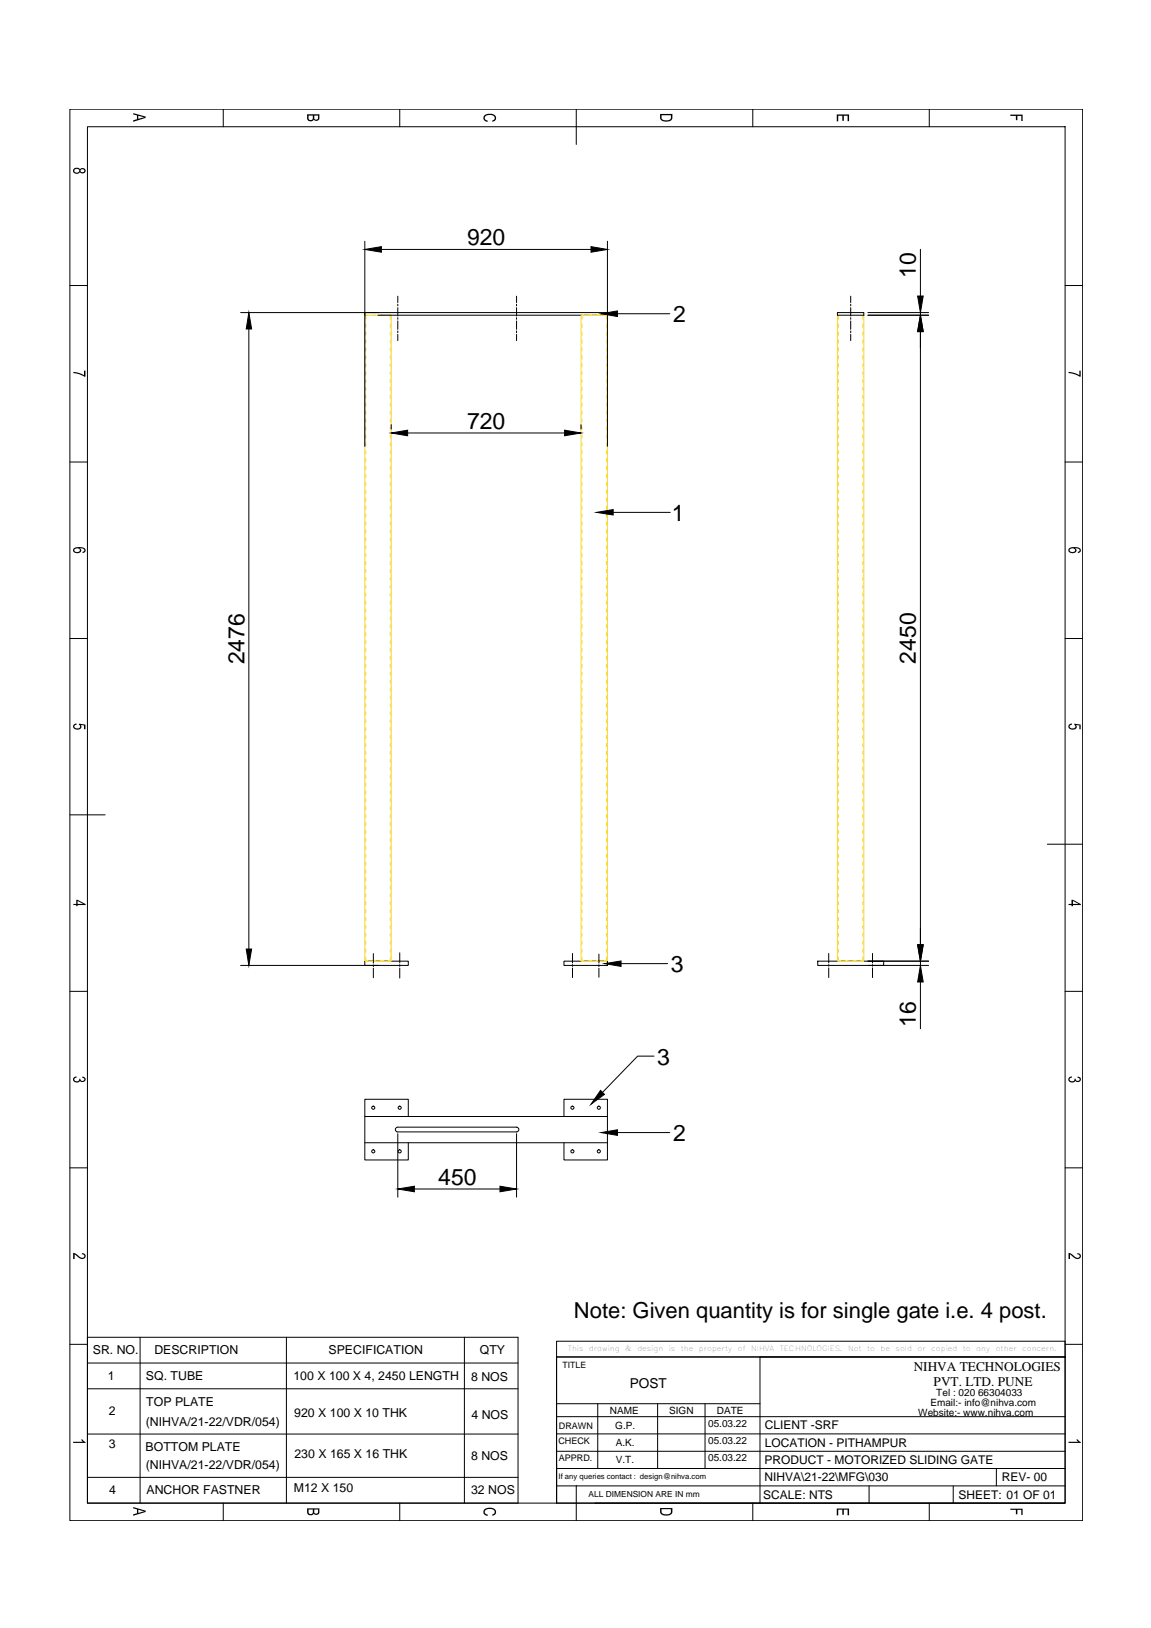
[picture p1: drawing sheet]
<svg xmlns="http://www.w3.org/2000/svg" width="297mm" height="420mm" viewBox="0 0 297 420" stroke-linecap="round" stroke-linejoin="round" font-family="sans-serif">
<!-- layer: 0 -->
<g fill="none" stroke="#000" stroke-width=".26">
<path d="M18 28.2h261.4v364.3h-261.4zM22.6 32.7h252.3v355.2h-252.3zM57.6 28.2v4.5M103.2 28.2v4.5M148.7 28.2v9.1M194.3 28.2v4.5M239.8 28.2v4.5M18 73.7h4.6M94.1 62.3v52.9M98.4 64.4h54.1M102.7 76.4v1.7M102.7 78.5v.4"/>
<path d="M102.7 79.4v2.2M133.3 76.4v1.7M133.3 78.5v.4M133.3 79.4v2.2M156.8 62.3v52.9M219.5 76.4v1.7M219.5 78.5v.4M219.5 79.4v2.2M237.5 64.3v12.1M274.9 73.7h4.5M62.1 80.7h94.7M64.2 84.9v160"/>
<path d="M97.5 81.4h59.3M102.7 82v.4M102.7 82.8v2.2M102.7 85.4v.5M102.7 86.3v1.6M133.3 82v.4M133.3 82.8v2.2M133.3 85.4v.5M133.3 86.3v1.6M159.3 81h13.5M216.1 80.7h6.8v.7h-6.8zM219.5 82v.4"/>
<path d="M219.5 82.8v2.2M219.5 85.4v.5M219.5 86.3v1.6M224 81.4h15.6M224 80.7h15.6M237.5 80.7v.7M237.5 85.6v158.2M18 119.2h4.6M101 109.6v1.1M105.2 111.7h40.5M149.9 109.6v1.1M274.9 119.2h4.5"/>
<path d="M158.2 132.2h14.8M18 164.8h4.6M274.9 164.8h4.5M18 210.3h9.1M270.3 217.9h9.1M18 255.8h4.6M62.1 249.2h35.6M94.1 248.1h11.3v1.1h-11.3zM96.4 246.1v2.5M96.4 249v.5M96.4 249.9v2.4M103.2 245.9v2.6"/>
<path d="M103.2 248.9v.5M103.2 249.8v2.6M145.5 248.1h11.3v1.1h-11.3zM147.7 246.1v2.4M147.7 248.9v.5M147.7 249.8v2.5M154.6 246.2v2.4M154.6 249v.5M154.6 249.9v2.3M156.8 248.1v1.1M160.3 248.7h12M211 248.1h17v1.1h-17z"/>
<path d="M213.9 246.1v2.4M213.9 248.9v.5M213.9 249.8v2.5M224 249.2h15.6M224 248.1h15.6M225.2 246.1v2.4M225.2 248.9v.5M225.2 249.8v2.5M237.5 248.1v1.1M237.5 253.4v12.1M274.9 255.8h4.5M168.8 272.6h-4.3l-9 9.3"/>
<path d="M94.1 288.1h62.7M94.1 294.9h62.7M102.2 291.1l.4-.2h30.7a.61 .61 0 0 1 .6 .6 .61 .61 0 0 1-.6 .6h-30.7l-.5-.3zM102.7 292.6v16.4M105.4 288.1v-4.4h-11.3v15.7h11.3v-4.5M133.3 292.6v16.4M145.5 288.1v-4.4h11.3v15.7h-11.3v-4.5M159.3 292.3h13.5M18 301.4h4.6M106.9 306.9h22.1M274.9 301.4h4.5M18 346.9h4.6"/>
<path d="M22.6 345.1h111.1v42.8h-111.1zM22.6 351.8h111.1M22.6 358.4h111.1M36.2 345.1v42.8M73.9 345.1v42.8M119.8 345.1v42.8M143.6 346.1h131.3v4.1h-131.3zM143.6 350.2h131.3v37.7h-131.3zM143.6 350.2v37.7M274.9 350.2h-78.8v37.7M274.9 346.9h4.5M22.6 370.1h111.1"/>
<path d="M143.6 379h131.3M143.6 374.6h131.3M143.6 370.1h131.3M143.6 365.6h131.3M143.6 362.3h52.5M154.3 362.3v16.7M169.7 362.3v16.7M181.9 362.3v16.7M257.1 379v4.5M22.6 381.3h111.1M57.6 387.9v4.6M103.2 387.9v4.6"/>
<path d="M143.6 383.5h131.3M148.7 383.4v9.1M153.5 387.9h121.4M194.3 387.9v4.6M224.3 383.5v4.4M239.8 387.9v4.6M246 383.5v4.4"/>
<circle cx="96.3" cy="297.1" r=".4"/>
<circle cx="96.3" cy="285.9" r=".4"/>
<circle cx="103.1" cy="297.1" r=".4"/>
<circle cx="103.1" cy="285.9" r=".4"/>
<circle cx="147.7" cy="285.9" r=".4"/>
<circle cx="147.7" cy="297.1" r=".4"/>
<circle cx="154.5" cy="297.1" r=".4"/>
<circle cx="154.5" cy="285.9" r=".4"/>
</g>
<g fill="none" stroke="#f8d731" stroke-width=".26">
<path d="M94.1 81.4h6.9v166.7h-6.9zM94.4 83.6v.9M94.4 85.7v.8M94.4 87.7v.8M94.4 89.8v.8M94.4 91.8v.9M94.4 93.9v.8M94.4 95.9v.8M94.4 97.9v.8M94.4 100v.8M94.9 81.4h-.5v1M96.1 81.4h.8"/>
<path d="M98.2 81.4h.8M100.2 81.4h.5v1M100.7 83.6v.9M100.7 85.7v.8M100.7 87.7v.8M100.7 89.8v.8M100.7 91.8v.9M100.7 93.9v.8M100.7 95.9v.8M100.7 97.9v.8M100.7 100v.8M149.9 81.4h6.9v166.7h-6.9z"/>
<path d="M150.2 83.6v.9M150.2 85.7v.8M150.2 87.7v.8M150.2 89.8v.8M150.2 91.8v.9M150.2 93.9v.8M150.2 95.9v.8M150.2 97.9v.8M150.2 100v.8M150.7 81.4h-.5v1M151.9 81.4h.8M154 81.4h.8"/>
<path d="M156 81.4h.5v1M156.5 83.6v.9M156.5 85.7v.8M156.5 87.7v.8M156.5 89.8v.8M156.5 91.8v.9M156.5 93.9v.8M156.5 95.9v.8M156.5 97.9v.8M156.5 100v.8M216.1 81.4v166.7h6.8v-166.7M216.4 81.4v1"/>
<path d="M216.4 83.6v.9M216.4 85.7v.8M216.4 87.7v.8M216.4 89.8v.8M216.4 91.8v.9M216.4 93.9v.8M216.4 95.9v.8M216.4 97.9v.8M216.4 100v.8M222.7 81.4v1M222.7 83.6v.9M222.7 85.7v.8"/>
<path d="M222.7 87.7v.8M222.7 89.8v.8M222.7 91.8v.9M222.7 93.9v.8M222.7 95.9v.8M222.7 97.9v.8M222.7 100v.8M94.4 102v.9M94.4 104.1v.8M94.4 106.1v.8M94.4 108.1v.9M94.4 110.2v.8"/>
<path d="M94.4 112.3v.8M94.4 114.3v.8M94.4 116.3v.8M94.4 118.3v.9M100.7 102v.9M100.7 104.1v.8M100.7 106.1v.8M100.7 108.1v.9M100.7 110.2v.8M100.7 112.3v.8M100.7 114.3v.8M100.7 116.3v.8"/>
<path d="M100.7 118.3v.9M150.2 102v.9M150.2 104.1v.8M150.2 106.1v.8M150.2 108.1v.9M150.2 110.2v.8M150.2 112.3v.8M150.2 114.3v.8M150.2 116.3v.8M150.2 118.3v.9M156.5 102v.9M156.5 104.1v.8"/>
<path d="M156.5 106.1v.8M156.5 108.1v.9M156.5 110.2v.8M156.5 112.3v.8M156.5 114.3v.8M156.5 116.3v.8M156.5 118.3v.9M216.4 102v.9M216.4 104.1v.8M216.4 106.1v.8M216.4 108.1v.9M216.4 110.2v.8"/>
<path d="M216.4 112.3v.8M216.4 114.3v.8M216.4 116.3v.8M216.4 118.3v.9M222.7 102v.9M222.7 104.1v.8M222.7 106.1v.8M222.7 108.1v.9M222.7 110.2v.8M222.7 112.3v.8M222.7 114.3v.8M222.7 116.3v.8"/>
<path d="M222.7 118.3v.9M94.4 120.4v.8M94.4 122.5v.8M94.4 124.5v.8M94.4 126.5v.8M94.4 128.6v.8M94.4 130.6v.8M94.4 132.7v.8M94.4 134.7v.8M94.4 136.7v.9M94.4 138.8v.8M100.7 120.4v.8"/>
<path d="M100.7 122.5v.8M100.7 124.5v.8M100.7 126.5v.8M100.7 128.6v.8M100.7 130.6v.8M100.7 132.7v.8M100.7 134.7v.8M100.7 136.7v.9M100.7 138.8v.8M150.2 120.4v.8M150.2 122.5v.8M150.2 124.5v.8"/>
<path d="M150.2 126.5v.8M150.2 128.6v.8M150.2 130.6v.8M150.2 132.7v.8M150.2 134.7v.8M150.2 136.7v.9M150.2 138.8v.8M156.5 120.4v.8M156.5 122.5v.8M156.5 124.5v.8M156.5 126.5v.8M156.5 128.6v.8"/>
<path d="M156.5 130.6v.8M156.5 132.7v.8M156.5 134.7v.8M156.5 136.7v.9M156.5 138.8v.8M216.4 120.4v.8M216.4 122.5v.8M216.4 124.5v.8M216.4 126.5v.8M216.4 128.6v.8M216.4 130.6v.8M216.4 132.7v.8"/>
<path d="M216.4 134.7v.8M216.4 136.7v.9M216.4 138.8v.8M222.7 120.4v.8M222.7 122.5v.8M222.7 124.5v.8M222.7 126.5v.8M222.7 128.6v.8M222.7 130.6v.8M222.7 132.7v.8M222.7 134.7v.8M222.7 136.7v.9"/>
<path d="M222.7 138.8v.8M94.4 140.8v.8M94.4 142.9v.8M94.4 144.9v.8M94.4 146.9v.9M94.4 149v.8M94.4 151v.8M94.4 153.1v.8M94.4 155.1v.8M94.4 157.2v.8M94.4 159.2v.8M100.7 140.8v.8"/>
<path d="M100.7 142.9v.8M100.7 144.9v.8M100.7 146.9v.9M100.7 149v.8M100.7 151v.8M100.7 153.1v.8M100.7 155.1v.8M100.7 157.2v.8M100.7 159.2v.8M150.2 140.8v.8M150.2 142.9v.8M150.2 144.9v.8"/>
<path d="M150.2 146.9v.9M150.2 149v.8M150.2 151v.8M150.2 153.1v.8M150.2 155.1v.8M150.2 157.2v.8M150.2 159.2v.8M156.5 140.8v.8M156.5 142.9v.8M156.5 144.9v.8M156.5 146.9v.9M156.5 149v.8"/>
<path d="M156.5 151v.8M156.5 153.1v.8M156.5 155.1v.8M156.5 157.2v.8M156.5 159.2v.8M216.4 140.8v.8M216.4 142.9v.8M216.4 144.9v.8M216.4 146.9v.9M216.4 149v.8M216.4 151v.8M216.4 153.1v.8"/>
<path d="M216.4 155.1v.8M216.4 157.2v.8M216.4 159.2v.8M222.7 140.8v.8M222.7 142.9v.8M222.7 144.9v.8M222.7 146.9v.9M222.7 149v.8M222.7 151v.8M222.7 153.1v.8M222.7 155.1v.8M222.7 157.2v.8"/>
<path d="M222.7 159.2v.8M94.4 161.2v.8M94.4 163.3v.8M94.4 165.3v.8M94.4 167.4v.8M94.4 169.4v.8M94.4 171.4v.9M94.4 173.5v.8M94.4 175.5v.8M94.4 177.6v.8M94.4 179.6v.8M100.7 161.2v.8"/>
<path d="M100.7 163.3v.8M100.7 165.3v.8M100.7 167.4v.8M100.7 169.4v.8M100.7 171.4v.9M100.7 173.5v.8M100.7 175.5v.8M100.7 177.6v.8M100.7 179.6v.8M150.2 161.2v.8M150.2 163.3v.8M150.2 165.3v.8"/>
<path d="M150.2 167.4v.8M150.2 169.4v.8M150.2 171.4v.9M150.2 173.5v.8M150.2 175.5v.8M150.2 177.6v.8M150.2 179.6v.8M156.5 161.2v.8M156.5 163.3v.8M156.5 165.3v.8M156.5 167.4v.8M156.5 169.4v.8"/>
<path d="M156.5 171.4v.9M156.5 173.5v.8M156.5 175.5v.8M156.5 177.6v.8M156.5 179.6v.8M216.4 161.2v.8M216.4 163.3v.8M216.4 165.3v.8M216.4 167.4v.8M216.4 169.4v.8M216.4 171.4v.9M216.4 173.5v.8"/>
<path d="M216.4 175.5v.8M216.4 177.6v.8M216.4 179.6v.8M222.7 161.2v.8M222.7 163.3v.8M222.7 165.3v.8M222.7 167.4v.8M222.7 169.4v.8M222.7 171.4v.9M222.7 173.5v.8M222.7 175.5v.8M222.7 177.6v.8"/>
<path d="M222.7 179.6v.8M94.4 181.6v.9M94.4 183.7v.8M94.4 185.7v.8M94.4 187.8v.8M94.4 189.8v.9M94.4 191.9v.8M94.4 193.9v.8M94.4 195.9v.9M94.4 198v.8M100.7 181.6v.9M100.7 183.7v.8"/>
<path d="M100.7 185.7v.8M100.7 187.8v.8M100.7 189.8v.9M100.7 191.9v.8M100.7 193.9v.8M100.7 195.9v.9M100.7 198v.8M150.2 181.6v.9M150.2 183.7v.8M150.2 185.7v.8M150.2 187.8v.8M150.2 189.8v.9"/>
<path d="M150.2 191.9v.8M150.2 193.9v.8M150.2 195.9v.9M150.2 198v.8M156.5 181.6v.9M156.5 183.7v.8M156.5 185.7v.8M156.5 187.8v.8M156.5 189.8v.9M156.5 191.9v.8M156.5 193.9v.8M156.5 195.9v.9"/>
<path d="M156.5 198v.8M216.4 181.6v.9M216.4 183.7v.8M216.4 185.7v.8M216.4 187.8v.8M216.4 189.8v.9M216.4 191.9v.8M216.4 193.9v.8M216.4 195.9v.9M216.4 198v.8M222.7 181.6v.9M222.7 183.7v.8"/>
<path d="M222.7 185.7v.8M222.7 187.8v.8M222.7 189.8v.9M222.7 191.9v.8M222.7 193.9v.8M222.7 195.9v.9M222.7 198v.8M94.4 200v.9M94.4 202.1v.8M94.4 204.1v.8M94.4 206.1v.9M94.4 208.2v.8"/>
<path d="M94.4 210.3v.8M94.4 212.3v.8M94.4 214.3v.8M94.4 216.4v.8M94.4 218.4v.8M100.7 200v.9M100.7 202.1v.8M100.7 204.1v.8M100.7 206.1v.9M100.7 208.2v.8M100.7 210.3v.8M100.7 212.3v.8"/>
<path d="M100.7 214.3v.8M100.7 216.4v.8M100.7 218.4v.8M150.2 200v.9M150.2 202.1v.8M150.2 204.1v.8M150.2 206.1v.9M150.2 208.2v.8M150.2 210.3v.8M150.2 212.3v.8M150.2 214.3v.8M150.2 216.4v.8"/>
<path d="M150.2 218.4v.8M156.5 200v.9M156.5 202.1v.8M156.5 204.1v.8M156.5 206.1v.9M156.5 208.2v.8M156.5 210.3v.8M156.5 212.3v.8M156.5 214.3v.8M156.5 216.4v.8M156.5 218.4v.8M216.4 200v.9"/>
<path d="M216.4 202.1v.8M216.4 204.1v.8M216.4 206.1v.9M216.4 208.2v.8M216.4 210.3v.8M216.4 212.3v.8M216.4 214.3v.8M216.4 216.4v.8M216.4 218.4v.8M222.7 200v.9M222.7 202.1v.8M222.7 204.1v.8"/>
<path d="M222.7 206.1v.9M222.7 208.2v.8M222.7 210.3v.8M222.7 212.3v.8M222.7 214.3v.8M222.7 216.4v.8M222.7 218.4v.8M94.4 220.5v.8M94.4 222.5v.8M94.4 224.5v.8M94.4 226.6v.8M94.4 228.6v.8"/>
<path d="M94.4 230.7v.8M94.4 232.7v.8M94.4 234.7v.9M94.4 236.8v.8M94.4 238.8v.8M100.7 220.5v.8M100.7 222.5v.8M100.7 224.5v.8M100.7 226.6v.8M100.7 228.6v.8M100.7 230.7v.8M100.7 232.7v.8"/>
<path d="M100.7 234.7v.9M100.7 236.8v.8M100.7 238.8v.8M150.2 220.5v.8M150.2 222.5v.8M150.2 224.5v.8M150.2 226.6v.8M150.2 228.6v.8M150.2 230.7v.8M150.2 232.7v.8M150.2 234.7v.9M150.2 236.8v.8"/>
<path d="M150.2 238.8v.8M156.5 220.5v.8M156.5 222.5v.8M156.5 224.5v.8M156.5 226.6v.8M156.5 228.6v.8M156.5 230.7v.8M156.5 232.7v.8M156.5 234.7v.9M156.5 236.8v.8M156.5 238.8v.8M216.4 220.5v.8"/>
<path d="M216.4 222.5v.8M216.4 224.5v.8M216.4 226.6v.8M216.4 228.6v.8M216.4 230.7v.8M216.4 232.7v.8M216.4 234.7v.9M216.4 236.8v.8M216.4 238.8v.8M222.7 220.5v.8M222.7 222.5v.8M222.7 224.5v.8"/>
<path d="M222.7 226.6v.8M222.7 228.6v.8M222.7 230.7v.8M222.7 232.7v.8M222.7 234.7v.9M222.7 236.8v.8M222.7 238.8v.8M94.4 247v1.1h.5M94.4 240.9v.8M94.4 242.9v.8M94.4 245v.8M96.1 248.1h.8"/>
<path d="M98.2 248.1h.8M100.7 247v1.1h-.5M100.7 240.9v.8M100.7 242.9v.8M100.7 245v.8M150.2 247v1.1h.5M150.2 240.9v.8M150.2 242.9v.8M150.2 245v.8M151.9 248.1h.8M154 248.1h.8M156.5 247v1.1h-.5"/>
<path d="M156.5 240.9v.8M156.5 242.9v.8M156.5 245v.8M216.4 247v1.1h.5M216.4 240.9v.8M216.4 242.9v.8M216.4 245v.8M218.1 248.1h.8M220.1 248.1h.8M222.7 247v1.1h-.5M222.7 240.9v.8M222.7 242.9v.8"/>
<path d="M222.7 245v.8"/>
</g>
<g fill="#000" stroke="#000" stroke-width=".26">
<path d="M94.1 64.4l4.3-.7v1.4zM152.5 63.7l4.3 .7-4.3 .7zM236.8 76.4h1.5l-.8 4.3zM64.2 80.7l.7 4.2h-1.4zM155.1 81l4.2-.8v1.5zM237.5 81.4l.8 4.2h-1.5zM101 111.7l4.2-.7v1.5zM145.7 111l4.2 .7-4.2 .8zM154 132.2l4.2-.7v1.4zM63.5 244.9h1.4l-.7 4.3zM156 248.7l4.3-.7v1.4zM236.8 243.8h1.5l-.8 4.3z"/>
<path d="M237.5 249.2l.8 4.2h-1.5zM155 281.4l1 1-3.5 2.6zM155.1 292.3l4.2-.7v1.4zM102.7 306.9l4.2-.8v1.5zM129 306.1l4.3 .8-4.3 .7z"/>
</g>
<g fill="#000">
<path d="M125 29.7l.9-.3 1.4 .1 .7 .6v.7l-.4 .4-.5 .2-.1-.3 .6-.4v-.7l-.7-.3h-1l-.6 .2-.2 .4 .2 .6 .6 .2-.1 .3h-.3l-.7-.7v-.5zM215.9 29.5h3.2v1.8h-.4v-1.4h-.9v1.3h-.4v-1.3h-1.1v1.4h-.4zM260.7 29.6h3.2v1.6h-.3v-1.3h-1v1.1h-.4v-1.1h-1.5zM18.9 96l1.5 .3 1.3 .5v-1.1h.4v1.5l-1.7-.7-1.5-.2zM275.8 96l1.2 .2 1.6 .6v-1.1h.3v1.5l-1.7-.7-1.4-.2zM19 187.1l.7-.4 .1 .3-.5 .2-.1 .4 .4 .3 .6 .1 .5-.3-.3-.9 1.7 .2v1.2h-.4v-1l-.9-.1 .2 .5-.3 .5-.6 .2-.8-.1-.4-.5zM276 186.9l.6-.2v.3l-.4 .1-.2 .3 .1 .4 .4 .2 1-.2v-.4l-.3-.3 .1-.3 1.6 .2v1.2h-.3v-1l-.9-.1 .2 .6-.4 .5-.6 .1-.7-.1-.5-.5zM18.9 278.2l.8-.4 .1 .3-.6 .4v.3l.4 .2h.7l.1-.6h.3l.2 .5 .5 .1 .4-.3-.2-.4-.4-.1 .1-.3h.2l.5 .3 .1 .6-.6 .5-.5-.1-.4-.3-.3 .4-.7 .1-.7-.4zM275.9 278.1l.7-.3v.3l-.4 .1-.2 .5 .2 .3 .5 .1 .6-.3-.1-.4h.4l.2 .5h.7l.1-.4-.6-.3 .1-.3 .7 .3 .1 .6-.1 .2-.5 .3-.6-.1a.24 .24 0 0 0-.3-.2 .24 .24 0 0 0-.2 .3l-.7 .1-.6-.3-.2-.5zM18.9 323.3l.7 .2 1 .9 .6 .2 .6-.3-.2-.5-.5-.1 .1-.3 .3 .1 .5 .3 .1 .7-.6 .4h-.6l-1.6-1.1v1.1h-.4zM275.8 323.3l.5 .2 1.7 1.1h.3l.3-.3-.2-.5-.4-.1v-.3l.5 .1 .4 .4v.5l-.5 .5h-.7l-1.6-1.1v1.1h-.3zM18.9 372.1h2.5l-.5-.6h.4l.8 .7v.2h-3.2z"/>
<path d="M275.8 372.1h2.5l-.5-.5 .4-.1 .7 .7v.2h-3.1zM124.9 389.7l.9-.5h1.4l.7 .5 .1 .8-.3 .4-.6 .3-.1-.3 .7-.5-.1-.5-.8-.4h-1.2l-.5 .6 .1 .5 .7 .3-.1 .3h-.2l-.8-.7zM215.9 389.3h3.2v1.8h-.4v-1.5h-.9v1.3h-.4v-1.3h-1.1v1.5h-.4zM260.7 389.4h3.2v1.6h-.3v-1.3h-1v1.1h-.4v-1.1h-1.5z"/>
<path d="M34.4 29.2l3.2 .9v.3l-3.2 1v-.3l.9-.3v-1l-.9-.3zM35.7 29.9v.8l1.6-.4z"/>
<path d="M79.2 29.5h3.2v1.3l-.6 .4-.5-.1-.4-.3-.3 .5-.9-.1-.5-.6zM81.1 29.8l.1 .9 .7 .1 .1-.1 .1-.9zM79.6 29.8l.1 1 .3 .2 .6-.1 .1-1.1z"/>
<path d="M170.3 29.4h3.2l-.1 1.4-.9 .6-1.6-.2-.5-.5zM170.7 29.7v.9l.6 .4h1.3l.5-.4v-.9z"/>
<path d="M19 43.6l.5-.3 .9 .1a.24 .24 0 0 0 .2 .3 .24 .24 0 0 0 .3-.2l.6-.1 .4 .2 .2 .3-.1 .5-.8 .4-.6-.4-.3 .4h-.9l-.5-.4zM20.9 43.8l-.1 .4 .2 .2 .8-.2-.3-.5zM19.4 43.7l-.2 .2 .1 .5 .6 .2 .5-.2v-.5l-.2-.2z"/>
<path d="M19 141.5l.8-.3 1.5 .1 .7 .4 .1 .5-.3 .4-.5 .1v-.3l.5-.3-.1-.3-1.2-.3 .5 .4-.1 .5-.4 .3h-.9l-.7-.4zM19.3 141.7l-.1 .2 .1 .5 .8 .1 .5-.3v-.4l-.4-.3z"/>
<path d="M275.8 141.6l.8-.4 1.5 .1 .7 .3 .1 .7-.3 .3-.4 .1-.1-.3 .4-.1 .1-.5-.5-.3h-.7l.4 .5-.2 .5-.7 .3-.5-.1-.6-.3zM276.1 141.8v.4l.5 .3 .7-.1 .2-.4-.1-.3-.5-.2z"/>
<path d="M19.7 232.2h.3l2.1 1.1v.3h-2.1v.3h-.3v-.3h-.8v-.3h.8zM20 232.5v.8h1.5z"/>
<path d="M276.5 232.2h.4l2 1.1v.3h-2v.3h-.4v-.3h-.7v-.3h.7zM276.9 232.5v.8h1.4z"/>
<path d="M34.4 388.9l3.2 1v.3l-3.2 1v-.4l.9-.2v-1.1l-.9-.2zM35.7 389.6v.9l1.6-.5z"/>
<path d="M79.2 389.3h3.2l-.1 1.3-.6 .4-.5-.1a.3 .3 0 0 0-.3-.2 .3 .3 0 0 0-.3 .3l-.7 .1-.4-.3-.3-.4zM81.1 389.6l.1 .9 .2 .1h.6l.1-1zM79.6 389.6l.1 1 .4 .2 .5-.2 .1-1z"/>
<path d="M170.3 389.2h3.2v1.3l-.9 .6-1.6-.1-.6-.5zM170.7 389.5l.1 .9 .5 .4h1.1l.7-.4v-.9z"/>
</g>
<g font-size="5.9">
<text x="120.5" y="63.2">920</text>
<text x="236.4" y="71.7" transform="rotate(-90 236.4 71.7)">10</text>
<text x="173.7" y="83.1">2</text>
<text x="120.5" y="110.6">720</text>
<text x="173.4" y="134.4">1</text>
<text x="63.1" y="171.5" transform="rotate(-90 63.1 171.5)">2476</text>
<text x="236.4" y="171.3" transform="rotate(-90 236.4 171.3)">2450</text>
<text x="173.1" y="250.9">3</text>
<text x="236.4" y="265.1" transform="rotate(-90 236.4 265.1)">16</text>
<text x="169.6" y="274.7">3</text>
<text x="173.7" y="294.5">2</text>
<text x="113.1" y="305.7">450</text>
</g>
<text font-size="5.7" x="148.1" y="340.1">Note: Given quantity is for single gate i.e. 4 post.</text>
<text font-size="3.5" x="162.5" y="358.3">POST</text>
<g font-size="3.4">
<text x="235.8" y="353.9">NIHVA TECHNOLOGIES</text>
<text x="240.9" y="357.7">PVT. LTD. PUNE</text>
</g>
<g font-size="3.2">
<text x="24" y="349.4">SR. NO.</text>
<text x="39.8" y="349.4">DESCRIPTION</text>
<text x="84.8" y="349.4">SPECIFICATION</text>
<text x="123.8" y="349.4">QTY</text>
<text x="27.9" y="356.1">1</text>
<text x="37.7" y="356.1">SQ. TUBE</text>
<text x="75.7" y="356.1">100 X 100 X 4, 2450 LENGTH</text>
<text x="121.6" y="356.3">8 NOS</text>
<text x="28.1" y="365.2">2</text>
<text x="37.8" y="362.8">TOP PLATE</text>
<text x="75.9" y="365.7">920 X 100 X 10 THK</text>
<text x="37.6" y="367.9">(NIHVA/21-22/VDR/054)</text>
<text x="121.7" y="366.2">4 NOS</text>
<text x="28.1" y="373.8">3</text>
<text x="37.6" y="374.5">BOTTOM PLATE</text>
<text x="76" y="376.4">230 X 165 X 16 THK</text>
<text x="121.6" y="376.9">8 NOS</text>
<text x="37.6" y="379.1">(NIHVA/21-22/VDR/054)</text>
<text x="28.2" y="385.6">4</text>
<text x="37.8" y="385.7">ANCHOR FASTNER</text>
<text x="75.8" y="385">M12 X 150</text>
<text x="121.6" y="385.6">32 NOS</text>
</g>
<g font-size="3.1">
<text x="197.4" y="368.9">CLIENT -SRF</text>
<text x="197.3" y="377.9">PRODUCT - MOTORIZED SLIDING GATE</text>
<text x="197.4" y="373.4">LOCATION - PITHAMPUR</text>
<text x="197.3" y="382.3">NIHVA\21-22\MFG\030</text>
<text x="258.6" y="382.3">REV- 00</text>
<text x="197" y="386.8">SCALE: NTS</text>
<text x="247.4" y="386.8">SHEET: 01 OF 01</text>
</g>
<g font-size="2.6">
<text x="157.4" y="364.9">NAME</text>
<text x="172.7" y="365">SIGN</text>
<text x="185" y="364.9">DATE</text>
<text x="237" y="365.3">Website:- www.nihva.com</text>
<text x="240.1" y="363">Email:- info@nihva.com</text>
<text x="241.6" y="360.3">Tel : 020 66304033</text>
<text x="158.8" y="368.8">G.P.</text>
<text x="182.8" y="368.2">05.03.22</text>
<text x="158.9" y="373.2">A.K.</text>
<text x="158.9" y="377.7">V.T.</text>
<text x="182.8" y="372.6">05.03.22</text>
<text x="182.8" y="377">05.03.22</text>
</g>
<g font-size="2.3">
<text x="144.2" y="368.8">DRAWN</text>
<text x="144.1" y="372.7">CHECK</text>
<text x="144.2" y="377.2">APPRD.</text>
</g>
<g font-size="2.2">
<text x="145.2" y="353.1">TITLE</text>
<text x="151.9" y="386.4">ALL DIMENSION ARE IN mm</text>
</g>
<text font-size="2" x="144.1" y="381.8">If any queries contact : design@nihva.com</text>
<g font-size="1.9">
<text x="146.6" y="348.6">This</text>
<text x="152" y="348.6">drawing</text>
<text x="161.4" y="348.6">&amp;</text>
<text x="164.5" y="348.6">design</text>
<text x="172.6" y="348.6">is</text>
<text x="175.7" y="348.6">the</text>
<text x="180.3" y="348.6">property</text>
<text x="190.4" y="348.6">of</text>
<text x="193.9" y="348.6">NIHVA</text>
<text x="201.2" y="348.6">TECHNOLOGIES.</text>
<text x="218.8" y="348.6">Not</text>
<text x="223.8" y="348.6">to</text>
<text x="227.3" y="348.6">be</text>
<text x="231.1" y="348.6">sold</text>
<text x="236.8" y="348.6">or</text>
<text x="240.3" y="348.6">copied</text>
<text x="248.5" y="348.6">to</text>
<text x="252" y="348.6">any</text>
<text x="257" y="348.6">other</text>
<text x="263.8" y="348.6">concern.</text>
</g>
</svg>
